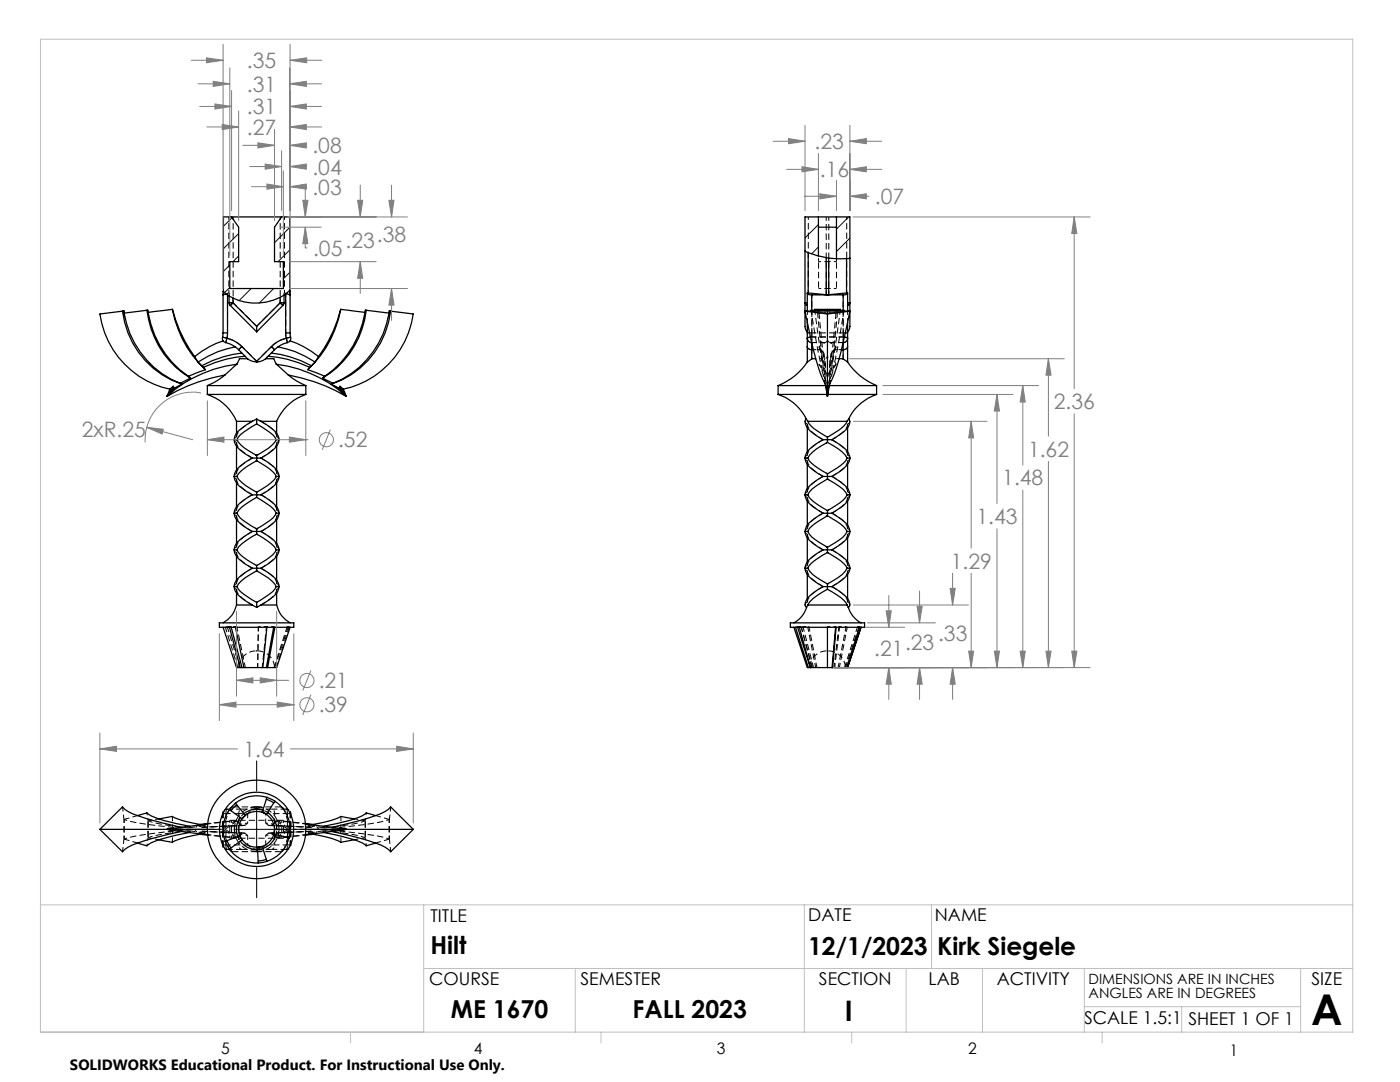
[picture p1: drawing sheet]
<svg xmlns="http://www.w3.org/2000/svg" width="279mm" height="216mm" viewBox="0 0 279 216" stroke-linecap="round" stroke-linejoin="round" font-family="sans-serif">
<g fill="none" stroke="#000" stroke-width=".2" stroke-dasharray="1.3 .6" stroke-linecap="butt">
<path d="M44.6 58.8v-.6M45.1 58.6l.6-.2M45.7 58.4h.1M45.8 58.4v.6M56.7 58.4h.1M56.7 58.9v-.5M56.8 58.4l.3 .2M166.9 52.2v-.6M160.7 60.4h.4M161.8 67.3l.2-.1M162 66.4h-.4M163.1 62l.1 .5"/>
<path d="M163.2 62.5l-.1-.5M163.4 62.3v-.4M164.2 72.2l-.8-3M164.5 75.3l.2 .3M164.7 73.3l-.3 .5M164.7 73v.3M164.8 76.6l-.3-.4M164.9 75.1l-.3 .3M164.9 77.1l.1 .1M164.9 76.5l-.1 .1M165.1 77.4v.1M165.1 77.5l-.2-.4"/>
<path d="M165.1 68l-.4 .4M165.2 78.7h-.1M165.2 77.5v-.1M165.3 77.2l.1-.1M165.4 77.1l-.2 .4M165.5 76.6l.3-.4M165.5 76.6l-.1-.1M165.6 73.3v-.3M165.6 68.4l-.5-.4M165.6 75.6l.1-.3M165.7 75.4l-.3-.3M165.9 73.8l-.3-.5"/>
<path d="M166.1 72.2l.8-3M166.9 62.3v-.4M167.1 62.5l.1-.5M168.5 67.3l-.2-.1M168.7 66.4h-.4M169.2 60.4h.4M46.8 87.7h.5M50.4 84l-.1 .1M51 99.3l.2-.1M51.2 99.2l.2 .1M51.2 98.2l-.2-.1M51.4 98.1l-.2 .1"/>
<path d="M52.1 84.1l-.1-.1M160.7 91.4h.5M160.7 98.7h.5M169.6 91.4h-.2M169.6 98.7h-.5M46.8 117h.5M46.8 102.4h.5M51 114l.2-.1M51.2 113.9l.2 .1M51.2 113.9v-.5M51.2 112.9l-.2-.2M51.4 112.7l-.2 .2"/>
<path d="M55.1 117h.6M169.6 113.4h-.5M45.3 125l-.3 .2M46.1 125l.1 .2M46.1 125l-.3 .2M47.3 125l-.3 .2M51.1 129.9h.1M51.2 129.9h.1M51.3 129.9h-.2M51.6 125v.2M52 120.8l.1-.1M53.2 125l.1 .2"/>
<path d="M54.7 125l-.1 .2M54.7 125l.2 .2M57.3 125l.4 .2M57.3 125h.2M57.5 125l.4 .2M159.1 125l.1 .2M159.1 125l-.3 .2M159.9 125l-.4 .2M160.2 125l-.3 .2M161.4 125l-.2 .2M165 129.9h.1M165.1 125v.2"/>
<path d="M165.1 129.9h.2M165.3 129.9h-.3M166.8 125v.2M166.8 125l.1 .2M167.4 125l.2 .2M168.9 125l.2 .2M171.2 125l.3 .2M171.5 125h-.3M171.5 125l.3 .2M24.7 163.5h.1M24.8 167.4l-.1 .1M24.8 163.5h-.1"/>
<path d="M29.6 163.8l-.1-.1M29.6 167.2h-.1M34.6 165.3v.1M34.6 165.4h.2M34.6 165.6v.1M34.8 165.6h-.2M36 165.7l.3 .2M36.3 165.9h-.1M36.3 165.1h-.1M36.3 165.1l-.3 .2M37.6 165.7l.5 .3M38.1 166l-.3 .1"/>
<path d="M38.1 164.9h-.3M38.1 164.9l-.5 .3M39.5 166.4h.4M39.5 164.5h.4M40.3 165.9h.3M40.6 165.9l.4 .3M40.6 165.1h-.3M41 164.7l-.4 .4M44.4 162.3h.1M44.5 168.6h-.1M44.5 168.6l.1 .3M44.6 165.2v.5"/>
<path d="M45.1 169.4l.3 .1M45.4 161.5h-.2M45.7 169.3l.1 .2M45.8 161.5l-.1 .1M45.9 163.7h10.7M45.9 167.3h10.7M47.2 165.5h-.4M47.3 164.6v-.1M47.4 166.5l-.1-.1M48.6 164.7h.3M48.9 166.3l-.3-.1M49.4 162.4l.1-.1"/>
<path d="M49.5 168.6h-.1M51.2 169.5h-.1M51.2 169.6v.3M51.2 169.5v.1M51.2 161.5v-.5M51.2 161.3v-.3M51.2 161a4.4 4.4 0 0 0-4.4 4.5M51.3 161.5h-.1M52.1 169.4l.4-.1M53 162.3v.1M53.5 164.7h.3M53.8 166.2l-.3 .1"/>
<path d="M55.1 164.6v-.1M55.7 165.5a4.5 4.5 0 0 0-4.5-4.5M56.7 169.5l.1-.2M56.8 161.6l-.1-.1M57 169.5h.3M57.3 161.5h-.3M57.8 165.7v-.5M57.9 162.3h.1M58 168.6h-.1M61 165.5h-3M61.4 166.2l.5-.3M61.9 165.1l-.5-.4"/>
<path d="M61.9 165.9h.3M62.2 165.1h-.3M62.9 166.4h-.4M62.9 164.5h-.4M64.4 166l.3 .1M64.4 164.9h.3M64.4 166l.4-.3M64.8 165.2l-.4-.3M66.1 165.9h.1M66.1 165.1h.1M66.1 165.9l.4-.2M66.5 165.3l-.4-.2"/>
<path d="M67.7 165.4h.1M67.8 165.6h-.1M67.8 165.4v-.1M67.8 165.7v-.1M72.9 163.8v-.1M77.6 163.5h.1M77.6 167.4l.1 .1"/>
</g>
<g fill="none" stroke="#000" stroke-width=".2" stroke-dasharray="1.3 .6" stroke-dashoffset=".3" stroke-linecap="butt">
<path d="M162 68.4h2.7M162 61.9v4.5M163.9 71.6l.5-.5M164.4 71.1v-.7M164.4 73.8l-1.8-11.9M164.7 68.4h-2.7M164.7 73l-.3-2.6M165.6 73l.3-2.6M165.6 68.4h2.7M165.9 73.8l1.8-11.9M165.9 70.4v.7M165.9 71.1l.5 .5"/>
<path d="M168.3 68.4h-2.7M168.3 66.4v-4.5M47.3 125l1.7 8.2M53.2 125l-.9 8.2M159.9 125.2l2.1 8M161.2 125.2l1.6 8M161.4 125l1.6 8.2M167.4 125l-1 8.2M168.9 125l-1.6 8.2M169.1 125.2l-1.6 8M34.4 162.9v2.6M34.4 165.5v2.5"/>
<path d="M40.4 165.1l8.2-.4M40.6 165.1l8.3-.4M40.6 165.9l8.3 .4M45.1 168.6h2.5M45.1 165.9v2.7M45.1 162.3v2.7M47.6 162.3h-2.5M48.6 166.2l-8.2-.3M48.9 164.7l.5-.5M49.4 166.7l-.5-.4M53 164.2l.5 .5M53.5 166.3l-.5 .4"/>
<path d="M53.8 164.7l8.2 .4M54.8 168.6h2.6M57.4 168.6v-2.7M57.4 162.3h-2.6M57.4 165v-2.7M61.9 165.9l-8.4 .4M61.9 165.1l-8.4-.4M62 165.9l-8.2 .3M68 165.5v-2.6M68 168v-2.5"/>
</g>
<g fill="none" stroke="#000" stroke-width=".2" stroke-dasharray="1.3 .6" stroke-dashoffset=".7" stroke-linecap="butt">
<path d="M45.7 43.3v15.1M56.8 58.4v-15.1M161.3 58.4v-15.1M169 43.3v15.1M161.1 67.5a.88 .88 0 0 0 .9 .9M162 69.8v-1.4M164.1 71.6h-1.3M164.4 73.8l.5 1.3M165.1 71.1l-.9 1.1M165.4 75.1l.5-1.3M166.1 72.2l-1-1.1M167.5 71.6h-1.3"/>
<path d="M168.3 68.4a.88 .88 0 0 0 .9-.9M168.3 68.4v1.4M54.7 125h-1.5M167.4 125h1.5M33.4 165.5l1.4-.1M33.4 165.5l1.4 .1M33.4 165.5l1.3-.1M34.7 165.6l-1.3-.1M36 165.7a57.9 57.9 0 0 0-11.2 1.7M36 165.3a57.9 57.9 0 0 1-11.2-1.8M41.5 164.3l5.5-.6M44.4 168.6a.89 .89 0 0 0 .9 .9"/>
<path d="M44.4 168.6a.88 .88 0 0 0 .9 .9M44.4 162.3a.88 .88 0 0 1 .9-.8M44.5 162.3a.89 .89 0 0 1 .9-.8M44.6 165.7l1.1 3.6M44.6 165.2l1.1-3.6M45.3 161.5a.89 .89 0 0 0-.9 .8M45.4 169.5a.89 .89 0 0 1-.9-.9M56.8 169.3l1-3.6M56.8 161.6l1 3.6M57 161.5a.89 .89 0 0 1 .9 .8M57.2 169.5a.88 .88 0 0 0 .8-.9M57.2 161.5a.88 .88 0 0 1 .8 .8"/>
<path d="M57.2 169.5a.89 .89 0 0 0 .9-.9M57.9 168.6a.89 .89 0 0 1-.9 .9M58.1 162.3a.89 .89 0 0 0-.9-.8M61 166.6l-5.5 .6M66.5 165.7a57.9 57.9 0 0 1 11.1 1.7M66.5 165.3a57.9 57.9 0 0 0 11.1-1.8M67.7 165.4l1.4 .1M69.1 165.5l-1.4-.1M69.1 165.5l-1.4 .1"/>
</g>
<g fill="none" stroke="#000" stroke-width=".2" stroke-dasharray="1.3 .6" stroke-dashoffset=".6" stroke-linecap="butt">
<path d="M55.9 43.3v17.1M163.4 52.2v-1.1M168.3 58.8v7.6M33.4 79.1l1.2-1.6M46.5 60.4v-17.1M69.1 79.1l-1.3-1.6M162 68.4v-1.2M162 69.8a.8 .8 0 0 1-.9-.7M162 66.4v-7.6M162 67.2v1.2M164.1 71.6l-.7 1M164.8 73.1l-.2-1.3"/>
<path d="M165.7 71.8l-.2 1.3M166.9 72.6l-.7-1M167.1 62.5h-3.9M168.3 68.4v-1.2M168.3 67.2v1.2M169.2 69.1a.8 .8 0 0 1-.9 .7M47.3 125h-1.2M160.2 125h1.2M24.8 167.4v-3.9M33.4 165.5l1.2-.1M33.4 165.5l1.2 .1M38.9 165.5l.6 .9"/>
<path d="M39.5 164.5l-.6 1M41.5 164.4l5.8-.6M41.5 166.5l5.8 .7M46.8 165.5l.1 .6 .4 .3M46.8 165.5l.1-.6 .4-.3M47.6 162.3a.8 .8 0 0 1 .7-.8M48.3 169.5a.8 .8 0 0 1-.7-.9M49.5 168.6l.4 .4 1.3 .5M51.2 169.9l-.6-.1-.3-.4M51.2 161l.6 .2 .3 .3M51.2 169.9l.6-.1 .3-.4M51.2 161l-.6 .2-.3 .3"/>
<path d="M51.2 169.5a2.57 2.57 0 0 0 1.8-.9M51.2 161.5a2.57 2.57 0 0 0-1.7 .8M53 162.3l-.5-.4-1.3-.4M54.2 169.5a.8 .8 0 0 0 .6-.9M54.8 162.3a.8 .8 0 0 0-.6-.8M55.1 164.6l.4 .3 .2 .6M55.1 166.4l.4-.3 .2-.6M61 164.4l-5.8-.6M61 166.5l-5.8 .7M62.9 166.4l.7-.9M63.6 165.5l-.7-1M69.1 165.5l-1.3 .1"/>
<path d="M69.1 165.5l-1.3-.1M77.6 167.4v-3.9"/>
</g>
<g fill="none" stroke="#000" stroke-width=".2" stroke-dasharray="1.3 .6" stroke-dashoffset=".2" stroke-linecap="butt">
<path d="M51.2 65.1l-4.7-4.7M55.9 60.4l-4.7 4.7M163.4 72.6l1.7 2.2M164.9 76.5a113.1 113.1 0 0 1-1.7-14M165.1 74.8l1.8-2.2M165.4 76.5a113.1 113.1 0 0 0 1.7-14M47.2 88.2a2.55 2.55 0 0 0 1.3 2l1.8 1.2M47.2 87.2a3.7 3.7 0 0 1 2.1-2.5l1-.6M50.3 91.4l-.7 .5a5.8 5.8 0 0 0-2.3 2.1l-.1 .5M50.3 98.7a7 7 0 0 1-3.1-2.8v-.3M52.1 98.7l.8 .5a4.4 4.4 0 0 1 2.3 2.7M52.1 91.4l.8 .5a5.8 5.8 0 0 1 2.2 2.1l.1 .5"/>
<path d="M52.1 84.1l.8 .4a5.9 5.9 0 0 1 2.2 2.1l.1 .6M55.2 95.6a2.76 2.76 0 0 1-1.4 2l-1.7 1.1M55.2 88.2a2.55 2.55 0 0 1-1.3 2l-1.8 1.2M161.1 91.9a3.1 3.1 0 0 0 1.7 2.2l1.5 1M161.1 98.2a2.55 2.55 0 0 1 1.3-1.9l1.9-1.2M164.3 87.7l-.8-.5a4.4 4.4 0 0 1-2.4-2.6M164.3 87.7a7 7 0 0 0-3.1 2.8l-.1 .4M166 87.7a7 7 0 0 1 3.1 2.8l.1 .4M166 95.1h.2a6.7 6.7 0 0 1 2.9 2.7l.1 .4M169.2 99.2a3.7 3.7 0 0 1-2.1 2.5l-1.1 .7M169.2 84.6a3 3 0 0 1-1.6 2.1l-1.6 1M169.2 91.9a3.1 3.1 0 0 1-1.7 2.2l-1.5 1"/>
<path d="M47.2 101.9a3 3 0 0 1 1.6-2.2l1.5-1M47.2 116.5a2.55 2.55 0 0 1 1.3-1.9l1.8-1.2M47.2 102.9a3 3 0 0 0 1.6 2.2l1.5 .9M47.2 117.5a3.7 3.7 0 0 0 2.1 2.6l1 .6M50.3 113.4l-.7-.5a5.8 5.8 0 0 1-2.3-2.1l-.1-.6M50.3 106a7 7 0 0 0-3.1 2.9v.3M52.1 106a7 7 0 0 1 3.1 2.9v.3M52.1 113.4h.1a6.7 6.7 0 0 1 3 2.7v.4M55.2 102.9a3 3 0 0 1-1.6 2.2l-1.5 .9M55.2 110.2a3.1 3.1 0 0 1-1.6 2.2l-1.5 1M55.2 117.5a3.7 3.7 0 0 1-2.1 2.6l-1 .6M161.1 112.9a3.1 3.1 0 0 1 1.7-2.2l1.5-1"/>
<path d="M161.1 106.6a2.55 2.55 0 0 0 1.3 1.9l1.9 1.2M164.3 102.4l-.8-.5a5.9 5.9 0 0 1-2.2-2l-.2-.7M164.3 102.4l-.8 .5a5.9 5.9 0 0 0-2.2 2l-.2 .6M164.3 117l-.8 .5a4.4 4.4 0 0 0-2.4 2.7M164.3 117a7 7 0 0 1-3.1-2.8l-.1-.3M166 102.4l.8 .5a5.9 5.9 0 0 1 2.2 2l.2 .6M166 117l.8 .5a4.4 4.4 0 0 1 2.4 2.7M166 109.7l.8 .5a5.8 5.8 0 0 1 2.3 2.1l.1 .6M169.2 113.9a2.76 2.76 0 0 1-1.5 2l-1.7 1.1M169.2 106.6a2.55 2.55 0 0 1-1.3 1.9l-1.9 1.2M45 125.2l2.5 8M45.3 125l2.6 8.2"/>
<path d="M57.3 125l-2.6 8.2M57.7 125.2l-2.6 8M159.9 125l2.2 8.2M160.2 125l2.2 8.2M171.2 125l-2.6 8.2M24.8 163.5l2.7-.8M27.5 168.2l-2.7-.8M46.5 161h4.7M51.2 169.9h-4.7M51.2 161h4.7M55.9 169.9h-4.7M75 162.7l2.6 .8"/>
<path d="M77.6 167.4l-2.6 .8"/>
</g>
<g fill="none" stroke="#000" stroke-width=".2" stroke-dasharray="1.3 .6" stroke-dashoffset=".4" stroke-linecap="butt">
<path d="M57.8 57.9v.9M44.4 67.2l.9 .3M45.1 68.4l.2-.9M45.8 60.4h.7M46 61l.5-.6M48.3 69.1l-.7 .7M53.5 71.1l-.5 .5M54.2 69.1l.6 .7M55.9 60.4h.8M55.9 60.4l.6 .6M57.2 67.5l.8-.3M57.2 67.5l.2 .9"/>
<path d="M160.7 60.4l.1 .3 .3 .3M162 67.2h6.3M162 66.4v.8M162 66.4h6.3M162 67.2v-.8M162.8 61.9l.6 .4M163.9 69.8l-.5-.6M164.2 72.2l.5 .8M164.4 70.4l-.5-.6M164.7 73.3l-.3-2.2M164.8 76.6l.3 .8M165.1 62.5v-.8"/>
<path d="M165.2 77.4l.3-.8M165.5 76.9h-.7M165.6 73l.5-.8M165.6 73.3l.3-2.2M166.4 69.8l-.5 .6M166.9 62.3l.6-.4M166.9 69.2l-.5 .6M168.3 67.2v-.8M168.3 66.4v.8M168.3 67.2h-6.3M169.2 61l.3-.3 .1-.3M46.8 95.1l.1-.4 .3-.2"/>
<path d="M46.8 95.1l.1 .3 .3 .2M47.2 88.2l-.3-.2-.1-.3M47.2 87.2l-.3 .2-.1 .3M47.2 88.2v.8M47.2 93.8v.7M47.2 95.6v.7M47.2 86.5v.7M55.2 95.6l.4-.2 .1-.3M55.2 94.5l.4 .2 .1 .4M55.2 96.3v-.7M55.2 87.2v-.7M55.2 94.5v-.7"/>
<path d="M55.2 89v-.8M55.7 87.7l-.1 .3-.4 .2M55.7 87.7l-.1-.3-.4-.2M161.1 91.9l-.3-.2-.1-.3M161.1 98.2l-.3 .2-.1 .3M161.1 84.6l-.3-.2-.1-.3M161.1 90.9l-.3 .2-.1 .3M161.1 99.2l-.3-.2-.1-.3M161.1 99.2v.8M161.1 91.9v.7M161.1 97.5v.7M161.1 84.6v.7"/>
<path d="M161.1 90.1v.8M169.2 99.2l.3-.2 .1-.3M169.2 90.9l.3 .2 .1 .3M169.2 84.6l.3-.2 .1-.3M169.2 98.2l.3 .2 .1 .3M169.2 91.9l.3-.2 .1-.3M169.2 100v-.8M169.2 90.9v-.8M169.2 85.3v-.7M169.2 98.2v-.7M169.2 92.6v-.7M46.8 109.7l.1 .3 .3 .2"/>
<path d="M46.8 109.7l.1-.3 .3-.2M47.2 101.9l-.3 .2-.1 .3M47.2 116.5l-.3 .2-.1 .3M47.2 102.9l-.3-.2-.1-.3M47.2 117.5l-.3-.2-.1-.3M47.2 117.5v.8M47.2 110.2v.8M47.2 115.8v.7M47.2 101.1v.8M47.2 102.9v.7M47.2 108.4v.8M55.2 109.2l.4 .2 .1 .3"/>
<path d="M55.2 110.2l.4-.2 .1-.3M55.2 101.9v-.8M55.2 116.5v-.7M55.2 111v-.8M55.2 118.3v-.8M55.2 109.2v-.8M55.2 103.6v-.7M55.7 102.4l-.1-.3-.4-.2M55.7 102.4l-.1 .3-.4 .2M55.7 117l-.1-.3-.4-.2M55.7 117l-.1 .3-.4 .2M161.1 105.5l-.3 .2-.1 .3"/>
<path d="M161.1 113.9l-.3-.2-.1-.3M161.1 112.9l-.3 .2-.1 .3M161.1 106.6l-.3-.2-.1-.4M161.1 104.8v.7M161.1 113.9v.7M161.1 119.4v.8M161.1 106.6v.7M161.1 112.1v.8M169.2 105.5l.3 .2 .1 .3M169.2 113.9l.3-.2 .1-.3M169.2 106.6l.3-.2 .1-.4M169.2 112.9l.3 .2 .1 .3"/>
<path d="M169.2 105.5v-.7M169.2 114.6v-.7M169.2 112.9v-.8M169.2 107.3v-.7M45.3 125h.8M51.6 125l-.2 8.2M51.6 125.2l-.2 8M159.9 125h-.8M161.1 120.2l-.3 .2-.1 .3M167.6 125.2l-1 8M169.2 120.2l.3 .2 .1 .3M169.2 120.2v-.8"/>
<path d="M24.5 161l.2 2.5M24.5 169.9l.2-2.4M33.9 165.5l.7-.3M34.6 165.7l-.7-.2M37.6 165.2l-5.7-.8-2.3-.6M37.6 165.7l-5.7 .8-2.3 .7M39.5 166.4l.8-.5M40.3 165.1l8-.4M40.3 165.9l8 .3M40.3 165.1l-.8-.6M41 164.7l-.8-.1M41 166.2l-.8 .2"/>
<path d="M44.4 162.3v6.3M44.4 168.6h.7M44.4 168.6v-6.3M44.4 162.3h.7M44.5 162.3v6.3M44.5 168.6v-6.3M44.6 165.5l.5 .4M45.1 165l-.5 .5M46 169.5l.2 .3 .3 .1M46.5 161l-.3 .1-.2 .4M47 163.7l.6 .5M47.3 163.8l.5 .6"/>
<path d="M47.6 166.8l-.6 .4M47.6 164.2l.7 .5M47.8 166.5l-.5 .7M48.3 166.2l-.7 .6M54.2 164.7l.6-.5M54.6 164.4l.6-.6M54.8 166.8l-.6-.6M54.8 164.2l.7-.5M55.2 167.2l-.6-.7M55.5 167.2l-.7-.4M55.9 169.9l.3-.1 .3-.3M56.5 161.5l-.3-.4-.3-.1"/>
<path d="M57.4 162.3h.6M57.4 168.6h.6M57.4 165.9l.5-.4M57.9 165.5l-.5-.5M57.9 162.3v6.3M58 162.3v6.3M58.1 168.6v-6.3M61.4 164.7l.8-.1M61.4 166.2l.8 .2M62.2 165.9l-8 .3M62.2 165.1l-8-.4M62.2 165.9l.7 .5"/>
<path d="M62.9 164.5l-.7 .6M64.8 165.2l5.8-.8 2.3-.6M64.8 165.7l5.8 .8 2.3 .7M67.9 165.2l.6 .3M68.5 165.5l-.6 .2M78 161l-.3 2.5M78 169.9l-.3-2.4"/>
</g>
<g fill="none" stroke="#000" stroke-width=".2" stroke-dasharray="1.3 .6" stroke-dashoffset=".1" stroke-linecap="butt">
<path d="M57.5 125l-2.7 8.2M171.5 125l-2.8 8.2M44.9 165.5l2.4-1.7M45.3 161.5h3M47.3 167.2l-2.4-1.7M48.3 161.5h2.9M48.3 169.5h-3M51.2 169.5h-2.9M51.2 161.5h3M54.2 169.5h-3M54.2 161.5h3M55.2 163.8l2.4 1.7"/>
<path d="M57.2 169.5h-3M57.6 165.5l-2.4 1.7"/>
</g>
<g fill="none" stroke="#000" stroke-width=".2" stroke-dasharray="1.3 .6" stroke-dashoffset=".5" stroke-linecap="butt">
<path d="M57 58.5v7.9M164.9 43.3v15.5M165.4 58.8v-15.5M33.4 79.1l1.4-1.7M45.3 67.5l.1-1.1M45.4 66.4v-7.9M51.2 72.1l-2.9-3M54.2 69.1l-3 3M57 66.4l.2 1.1M69.1 79.1l-1.4-1.7M161.1 64.3v-2.2M162 67.2l-.9 .3"/>
<path d="M162.2 62l1 .5M163.1 62h4.1M164.6 75.4l.3 1.1M164.6 75.4a91.1 91.1 0 0 1-2.7-13.4M164.7 76.6l-.8-3-.5-1M165.4 76.5l.3-1.1M165.6 76.6l.8-3 .5-1M165.7 75.4a91.1 91.1 0 0 0 2.7-13.4M167.1 62.5l1-.5M168.3 67.2l.9 .3M169.2 62.1v2.2M24.7 163.5v4"/>
<path d="M29.6 163.8l2.1-.4M31.7 167.6l-2.1-.4M36 165.3l2.1-.4M38.1 166l-2.1-.3M45.1 168.6l.2 .9M45.1 165l1.9-1.3M45.3 161.5l-.2 .8M45.8 169.5l.3 .3 .4 .1M46.5 161l-.4 .1-.3 .4M47 167.2l-1.9-1.3M47.5 166.9l.5 .9M48.7 162.3l-.7 .8"/>
<path d="M50.3 161.6l.9-.1M51.2 169.6l-.9-.2M51.2 161.3l-.9 .2M51.2 161.3l.9 .2M52.1 169.4l-.9 .2M52.1 169.4l-.9 .1M53.4 162.1l-.9-.5M55.1 166.5l.1-1M55.5 163.7l1.9 1.3M55.9 169.9l.5-.1 .3-.3M56.7 161.5l-.3-.4-.5-.1M57.2 169.5l.2-.9"/>
<path d="M57.4 165.9l-1.9 1.3M57.4 162.3l-.2-.8M64.4 164.9l2.1 .4M66.5 165.7l-2.1 .3M70.7 163.4l2.2 .4M72.9 167.2l-2.2 .4M77.7 167.5v-4"/>
</g>
<g fill="none" stroke="#000" stroke-width=".2" stroke-dasharray="1.3 .6" stroke-dashoffset="-.1" stroke-linecap="butt">
<path d="M163.4 57.6v-5.4M166.9 57.6v-5.4M48.3 69.1a6.3 6.3 0 0 0-3-1.6M57.2 67.5a6.2 6.2 0 0 0-3 1.6M164.9 75.1l-.6-4.4-.9-8.4M165.4 75.1l.6-4.4 .9-8.4M166.9 62.3h-3.5M51.1 129.9a3.5 3.5 0 0 0-3.4 3.3M54.8 133.2a3.5 3.5 0 0 0-3.5-3.3M165 129.9a3.5 3.5 0 0 0-3.4 3.3M168.7 133.2a3.5 3.5 0 0 0-3.4-3.3M29.6 167.2v-3.4"/>
<path d="M37.6 165.2l3.4-.5M41 166.2l-3.4-.5M41.4 165.5h3.5M46.8 165.4a4.5 4.5 0 0 0 4.5 4.5M51.2 169.9a4.5 4.5 0 0 0 4.5-4.5M61.4 164.7l3.4 .5M64.8 165.7l-3.4 .5M72.9 167.2v-3.4"/>
</g>
<g fill="none" stroke="#000" stroke-width=".2" stroke-dasharray="1.3 .6" stroke-dashoffset=".8" stroke-linecap="butt">
<path d="M166.9 57.6h-3.5M166.9 52.2h-3.5M162.4 69.8h1.5M163.4 69.2l1.3-.8M165.1 79.1l.1-1.7M165.1 79.1v-1.7M165.1 79.1v-1.6M165.1 79.1l.1-1.6M165.2 77.5l-.1 1.6M165.6 68.4l1.3 .8M167.9 69.8h-1.5M51.6 125h1.6"/>
<path d="M166.8 125h-1.7M29.3 162.2l.2 1.5M29.5 167.2l-.2 1.6M34.8 165.4l1.5-.3M36.3 165.9l-1.5-.3M41.5 166.6l5.5 .6M45.9 167.3v-3.6M46.2 167.3v-3.6M47.7 167.3v-3.6M47.8 164.4l1.6-.2M49.4 166.7l-1.6-.2M53 164.2l1.6 .2"/>
<path d="M54.6 166.5l-1.6 .2M54.8 167.3v-3.6M56.2 167.3v-3.6M56.6 167.3v-3.6M60.9 164.3l-5.4-.6M66.1 165.1l1.6 .3M67.7 165.6l-1.6 .3M72.9 163.7l.2-1.5M73.1 168.8l-.2-1.6"/>
</g>
<g fill="none" stroke="#000" stroke-width=".2">
<path d="M45.9 52.9l-1.3 1.3M45.9 57.4l-1.1 1M46.3 43.4l-1.7 1.8M47.6 46.6l-3 3M47.6 51.1l-1.1 1.1M50.1 57.6l-2.4 2.4M54.6 57.6l-2.8 2.9M57.8 45.4l-3 3M57.8 49.9l-2.3 2.3M57.8 54.4l-1.2 1.2M163.3 49.3l-1.3 1.4M163.3 44.8l-2.6 2.7"/>
<path d="M169.4 43.3l-2.5 2.4M169.6 47.5l-2.7 2.7M51.2 151.8v6.1M37.6 165.5h6M47.4 165.5h7.6M51.2 161.7v7.6M51.2 173.1v6M58.8 165.5h6"/>
</g>
<g fill="none" stroke="#000" stroke-width=".25">
<path d="M44.6 58.8v-15.5h13.2v15.5M45.1 58.6l-.6 .2v7.6M45.1 58.6l.3 .2M45.1 58.6l-.5-.5v.7M45.4 58.8v7.6M45.4 58.8l.3 .3M45.7 59.1l.8 .4M45.7 59.1v1.3M46.2 43.3l1.4 2v6.9h-1.7v5.4h10.7v-5.4h-1.8v-6.9l1.4-2M46.5 59.5v.9M55.9 59.3a10.9 10.9 0 0 1-9.4 .2M55.9 59.3v1.1"/>
<path d="M56.7 58.9l-.8 .4M56.7 58.9v1.5M57 58.6v7.8M57 58.6l-.3 .3M57.1 58.6l.8 .2M57.1 58.6l.8-.7v8.5M57.1 58.6h-.1M57.9 43.3h.1M160.7 50.1l.6 .3M161.1 58.6l.3 .2h.6M161.3 58.5l-.2-.1v3.7M161.3 50.4l1.8 .6 1.8 .4"/>
<path d="M161.3 58.5l3.6 .3M161.3 50.4v8.1M162 58.8h6.3M162 58.8v3.1M163.3 43.3v7.8M163.3 45.3h3.6M164.9 58.8h.5M164.9 51.4l.5 .1M164.9 51.4v7.4M165.4 51.5l3.5 .1M165.4 51.5v7.3M166.9 43.3v8.3"/>
<path d="M168.3 58.8v3.1M168.9 58.5l.3-.1v3.7M168.9 58.5l-3.5 .3M168.9 51.6v6.9M169.2 58.6l-.4 .2h-.5M169.6 51.5l-.7 .1M24.4 62.1a17.5 17.5 0 0 0 11.9 14.6M24.7 62.1l-4.8 .6a17.9 17.9 0 0 0 14 14.9M24.7 62.1l.1 .4M24.8 62.5a18.3 18.3 0 0 0 11.2 14M29.3 61.9a18.2 18.2 0 0 0 8.7 13.6M29.3 61.9h.2l.1 .4"/>
<path d="M29.3 61.9l-4.5 .6M29.6 62.3a19.1 19.1 0 0 0 8 12.8M33.9 77.6l-.6 1.5M34.4 61.7a22 22 0 0 0 6.6 12.1M34.4 61.7l-4.8 .6M34.4 61.7a27.9 27.9 0 0 0 4.4 9.5M34.6 77.1v.4M34.6 77.1l-.7 .5M34.6 77.1l-1.3 2M34.6 77.5h.2M34.6 77.5l-1.3 1.6M34.8 77.5l-1.5 1.6"/>
<path d="M36 76.5l.3 .2M36.3 76.7l-1.5 .8M37.6 75.1l.4 .4M37.6 75.1h.1M38 75.5l-2 1M38.8 71.2l.7 1M39.5 72.2l.8 .8M40.3 73l.3 .3M40.6 73.3l.4 .5M41 73.8l-3.4 1.3M41.4 78.7a9.7 9.7 0 0 1 5.8 5.4M41.4 78.7h19.6"/>
<path d="M41.4 76.9h19.6M41.4 76.9v1.8M44.4 67.3l.9 .2M44.4 67.3a.86 .86 0 0 0 .6 1.1M44.5 66.4h.9M44.5 66.4l-.1 .9M44.5 68a17.9 17.9 0 0 0-5.7 3.2M44.9 74.8a12.5 12.5 0 0 1-3.5 2.1M45 68.4a5.6 5.6 0 0 1 2.6 1.4M45.3 67.5a6.5 6.5 0 0 1 3 1.6M45.3 67.5l-.3 .9M45.4 66.4l-.1 1.1"/>
<path d="M45.7 60.4h.8M45.7 60.4l.3 .6M46 61l5.2 5.2M46.5 60.4l-.5 .6M46.5 60.4l4.7 4.7M46.9 69.2a19.2 19.2 0 0 0-7.4 3M47.3 72.7l-2.4 2.1a35.2 35.2 0 0 0-11.6 4.3M47.3 72.7a25.4 25.4 0 0 0-14 6.4M47.6 69.8l1.8 1.8M48.3 69.1l-.7 .7M48.3 70.4a21.8 21.8 0 0 0-8 2.6M48.3 69.1l2.9 3"/>
<path d="M48.9 71.1a22.9 22.9 0 0 0-8.3 2.2M49.4 71.6h-1.6l-.5 1.1M49.4 71.6l1 .5 .8 .1M51.2 65.1v1.1M51.2 72.1v.1M53 71.6l-.5 .3-1.3 .3M53 71.6h1.6l.5 1.1M53.5 71.1a22.9 22.9 0 0 1 8.3 2.2M54.2 70.4a21.8 21.8 0 0 1 8 2.6M54.2 69.1l.6 .7M54.2 69.1l-3 3M54.8 69.8l-1.8 1.8"/>
<path d="M55.1 72.7l2.4 2.1M55.1 72.7a25.4 25.4 0 0 1 14 6.4M55.5 69.2a19.2 19.2 0 0 1 7.4 3M55.9 60.4l.5 .6M55.9 60.4h.8M55.9 60.4l-4.7 4.7M56.4 61l-5.2 5.2M56.7 60.4l-.3 .6M57 66.4l.1 1.1M57 66.4h.9M57.1 67.5a6.2 6.2 0 0 0-2.9 1.6M57.1 67.5l.3 .9"/>
<path d="M57.4 68.4a5.6 5.6 0 0 0-2.6 1.4M57.5 74.8a12.6 12.6 0 0 0 3.5 2.1M57.5 74.8a35.2 35.2 0 0 1 11.6 4.3M57.9 66.4l.1 .9M57.9 68a17.9 17.9 0 0 1 5.7 3.2M58 67.3l-.9 .2M58 67.3a.86 .86 0 0 1-.6 1.1M61 78.7a9.7 9.7 0 0 0-5.8 5.4M61 76.9v1.8M61.4 73.8l3.4 1.3M61.8 73.3l-.4 .5M62.2 73l-.4 .3"/>
<path d="M62.9 72.2l-.7 .8M63.6 71.2l-.7 1M64.4 75.5l2 1M64.8 75.1l-.4 .4M64.8 75.1h.1M66.1 76.7l1.5 .8M66.4 76.5l-.3 .2M67.6 77.5h.2M67.6 77.5l1.5 1.6M67.8 77.5l1.3 1.6M67.8 77.1l.7 .5M67.8 77.1v.4"/>
<path d="M67.8 77.1l1.3 2M68 61.7a26.8 26.8 0 0 1-4.4 9.5M68 61.7h.1M68 61.7a22 22 0 0 1-6.6 12.1M68 61.7l4.8 .6M68.5 77.6l.6 1.5M72.8 62.3a19.2 19.2 0 0 1-8 12.8M73.1 61.9a18.2 18.2 0 0 1-8.7 13.6M73.1 61.9l4.5 .6M73.1 61.9h-.2l-.1 .4M77.6 62.5a18.3 18.3 0 0 1-11.2 14M77.7 62.1l4.8 .6a17.9 17.9 0 0 1-14 14.9"/>
<path d="M77.7 62.1h.1M77.7 62.1l-.1 .4M78 62.1a17.5 17.5 0 0 1-11.9 14.6M155.3 78.7a9.5 9.5 0 0 1 5.6 4.9M155.3 78.7h9.8M155.3 76.9h9.4M155.3 76.9v1.8M160.7 62.1a70.2 70.2 0 0 0 3.6 13.7l.2 .4M160.7 62.1l4.4 .6M160.7 62.1h8.9M161.1 72.2a12.4 12.4 0 0 1-5.8 4.7M161.1 67.5a.85 .85 0 0 0 .9 .9v1.4"/>
<path d="M161.1 66.4v1.1M161.1 66.4h.5M161.1 69.1a.75 .75 0 0 0 .9 .7M161.1 67.5v1.6M161.1 60.4h-.4v.3l.4 .3M161.1 66.2l-.4-.6v-.5v-21.8h8.9v21.8l-.2 .8-.2 .3M161.1 69.1v3.1M161.1 64.3v2.1M161.7 67.3l-.6 .2M161.9 61.9h6.5M161.9 61.9l.3 .2M161.9 61.9v.2"/>
<path d="M162 71.6l-.9 .6M162 69.8v1.8M162 69.8h.3M162.6 61.7h5.1M162.6 61.7l.2 .2M162.6 61.7v.2M162.8 71.6h-.8M164.5 76.2l.4 .9M164.7 76.6l.4 2.5M165.1 77.6l.3-.5-.3 2M165.1 62.7v14.9M165.1 77.6l-.2-.5 .2 2"/>
<path d="M165.1 77.6v1.5M165.2 78.7h9.7M165.5 76.9h9.4M165.6 76.6l-.5 2.5M165.8 76.2l-.5 .9M167.5 71.6h.8M167.7 61.7l-.2 .2M167.7 61.7v.2M167.9 69.8h.4M168.3 71.6l.9 .6M168.3 69.8v1.8M168.4 61.9v.2"/>
<path d="M168.4 61.9l-.3 .2M168.5 67.3l.7 .2M168.7 66.4h.5M169.2 72.2a12.6 12.6 0 0 0 5.7 4.7M169.2 67.5a.9 .9 0 0 1-.9 .9v1.4M169.2 66.4v1.1M169.2 69.1a.81 .81 0 0 1-.9 .7M169.2 67.5v1.6M169.2 60.4h.4l-.1 .3-.3 .3M169.2 69.1v3.1M169.2 64.3v2.1M169.6 62.1a70.2 70.2 0 0 1-3.6 13.7l-.2 .4"/>
<path d="M169.6 62.1l-4.5 .6M174.9 78.7a9.6 9.6 0 0 0-5.5 4.9M174.9 76.9v1.8M46.7 95a3.9 3.9 0 0 0 2.1 2.8l1.5 .9M47.2 84.1h3.1M47.2 84.1v2.4M47.2 89v4.8M47.2 96.3v4.8M47.3 87.7h-.6a3.9 3.9 0 0 0 2.1 2.8l1.5 .9M47.3 87.7a8.9 8.9 0 0 0 3.9 3.2M47.3 95.1a8.5 8.5 0 0 0 3.9 3.1M50.3 91.4a7.6 7.6 0 0 0-3.5 3.2l-.1 .5h.6"/>
<path d="M50.3 98.7a8.5 8.5 0 0 0-3.4 2.9l-.2 .8h.6M50.3 91.4h.9M50.3 98.7h.9M51 90.8l.2 .1M51.2 91.9l.2 .1M51.2 83.6l-1 .5a6.6 6.6 0 0 0-3.4 3.2l-.1 .5M51.2 83.6l.9 .5M51.2 90.9v.5M51.2 91.4v.5M51.2 91.9l-1 .6a7.6 7.6 0 0 0-2.9 2.6M51.2 98.7h.9M51.2 98.2v.5"/>
<path d="M51.2 99.2l1.1 .7a7.1 7.1 0 0 1 2.8 2.5M51.2 98.7v.5M51.2 99.2a15.5 15.5 0 0 0-3.5 2.6l-.4 .6M51.2 91.9l1 .6a7.6 7.6 0 0 1 2.9 2.6M51.2 91.4h.9M51.2 84.6l-1.8 1.1a4.7 4.7 0 0 0-2.1 2M51.2 83.6v1M51.2 84.6l1.8 1.1a4.7 4.7 0 0 1 2.1 2M51.2 91.9l-.2 .1M51.4 90.8l-.2 .1M52.1 98.7l1.9 1.3a3.4 3.4 0 0 1 1.7 2.4h-.6M52.1 91.4l1.9 1.3a3.4 3.4 0 0 1 1.7 2.4h-.6"/>
<path d="M52.1 91.4h.1M52.1 84.1l.6 .4a6 6 0 0 1 2.9 2.8l.1 .5M52.1 84.1h3.1M55.1 87.7h.6a4.2 4.2 0 0 1-2.5 3l-1.1 .7M55.1 95.1a7.7 7.7 0 0 1-3.2 2.7l-.7 .4M55.1 87.7a9.1 9.1 0 0 1-3.9 3.2M55.2 84.1v2.4M55.2 89v4.8M55.2 96.3v4.8M55.7 95a4.2 4.2 0 0 1-2.5 3.1l-1.1 .6M160.7 91.4a4.5 4.5 0 0 0 2.4 3l1.2 .7M160.7 98.7a4.5 4.5 0 0 0 2.4 3l1.2 .7"/>
<path d="M160.7 91.4h.5M160.7 98.7h.5M160.7 84.1a4.2 4.2 0 0 0 2.4 2.9l1.2 .7M160.9 83.6l.3 .5M160.9 83.6l-.2 .5M161.1 85.3v4.8M161.1 92.7v4.8M161.1 100v4.8M161.2 84.1h7.9M161.2 91.4a8.5 8.5 0 0 0 3.9 3.1M161.2 84.1a5.9 5.9 0 0 0 2.9 2.5l1 .6M161.2 98.7a8.9 8.9 0 0 0 3.9 3.2"/>
<path d="M164.3 95.1h-.1a8 8 0 0 0-3.3 2.8l-.2 .9M164.3 87.7l-.1 .1a7 7 0 0 0-3.5 3.1v.5M164.3 95.1h.8M164.3 87.7h.8M164.9 94.4l.2 .1M165.1 88.3l.7 .4a7.1 7.1 0 0 1 3.3 2.7M165.1 87.7v.6M165.1 87.7h.9M165.1 87.2v.5M165.1 94.5v.6M165.1 95.1v.5M165.1 95.6l-.5 .3a8.3 8.3 0 0 0-3.4 2.8"/>
<path d="M165.1 95.1h.9M165.1 95.6l.6 .3a8.3 8.3 0 0 1 3.4 2.8M165.1 88.3l-.6 .4a7.1 7.1 0 0 0-3.3 2.7M165.1 95.6l.2 .1M165.1 88.3l-.2 .1M166 87.7l1.8 1.2a3.5 3.5 0 0 1 1.8 2.5M166 95.1l2 1.2a3.4 3.4 0 0 1 1.6 2.5M169.1 98.7a8.9 8.9 0 0 1-4 3.2M169.1 98.7h.5M169.1 91.4h.5M169.1 84.1a5.9 5.9 0 0 1-2.9 2.5l-1.1 .6M169.1 91.4a5.9 5.9 0 0 1-3 2.6l-1 .5"/>
<path d="M169.2 85.3v4.8M169.2 92.7v4.8M169.2 100v4.8M169.4 83.6l-.3 .5M169.4 83.6l.2 .5M169.6 84.1a4.2 4.2 0 0 1-2.5 2.9l-1.1 .7M169.6 98.7a4.3 4.3 0 0 1-2.5 3l-1.1 .7M169.6 91.4a4.8 4.8 0 0 1-2.9 3.3l-.7 .4M46.7 109.7a3.9 3.9 0 0 0 2.1 2.8l1.5 .9M46.7 102.4a3.9 3.9 0 0 0 2.1 2.7l1.5 .9M46.7 117a4.2 4.2 0 0 0 2.5 3l1.1 .7M46.7 109.7h.6"/>
<path d="M46.7 117.1h.6M47.2 103.6v4.9M47.2 111v4.8M47.2 118.3v2.4M47.3 109.7a8.9 8.9 0 0 0 3.9 3.2M47.3 102.4a9 9 0 0 0 3.9 3.2M47.3 117.1a9.4 9.4 0 0 0 3.9 3.1M50.3 113.4a7.3 7.3 0 0 0-3.5 3.2l-.1 .5M50.3 113.4h.1M50.3 106v.1a7.1 7.1 0 0 0-3.5 3.2l-.1 .4M50.3 113.4h.9M50.3 106h.9"/>
<path d="M51 105.4l.2 .2M51.2 106.6l.2 .1M51.2 106h.9M51.2 105.6v.4M51.2 106.6l1.3 .8a6.9 6.9 0 0 1 2.6 2.3M51.2 106v.6M51.2 113.4h.9M51.2 112.9v.5M51.2 113.9l.6 .3a8.3 8.3 0 0 1 3.3 2.9M51.2 113.4v.5M51.2 113.9l-.5 .3a8.1 8.1 0 0 0-3.4 2.9M51.2 106.6l-1.3 .8a6.9 6.9 0 0 0-2.6 2.3"/>
<path d="M51.2 106.6l-.2 .1M51.4 105.4l-.2 .2M52.1 106l1.9 1.3a3.6 3.6 0 0 1 1.7 2.4M52.1 113.4l1.9 1.3a3.4 3.4 0 0 1 1.7 2.4M52.1 113.4h.1M55.1 102.4a9.1 9.1 0 0 1-3.9 3.2M55.1 109.7h.6M55.1 109.7a9.1 9.1 0 0 1-3.9 3.2M55.1 117.1h.6M55.1 117.1a9.6 9.6 0 0 1-3.9 3.1M55.2 103.6v4.9M55.2 111v4.8"/>
<path d="M55.2 118.3v2.4M55.7 102.4a4.3 4.3 0 0 1-2.5 3l-1.1 .6M55.7 109.7a4.2 4.2 0 0 1-2.5 3l-1.1 .7M55.7 117a3.5 3.5 0 0 1-1.8 2.6l-2.7 1.6M160.7 113.3a4.5 4.5 0 0 0 2.4 3.1l1.2 .7M161.1 107.3v4.8M161.1 114.7v4.8M161.2 106h-.5a4.5 4.5 0 0 0 2.4 3l1.2 .7M161.2 113.4a6.6 6.6 0 0 0 3.3 2.7l.6 .4M161.2 106a9.5 9.5 0 0 0 3.9 3.2M164.3 102.4h-.1a8.3 8.3 0 0 0-3.3 2.8l-.2 .9M164.3 117.1l-1.8 1.1a3.4 3.4 0 0 0-1.8 2.5"/>
<path d="M164.3 109.7h-.1a7 7 0 0 0-3.5 3.2v.5h.5M164.3 102.4h.8M164.3 117.1h.8M164.3 109.7h.8M164.9 109.1l.2 .1M165.1 102.9l1 .6a7.2 7.2 0 0 1 3 2.5M165.1 102.4v.5M165.1 102.4h.9M165.1 101.9v.5M165.1 117.6l1.1 .6a6.6 6.6 0 0 1 2.9 2.5M165.1 117.1v.5M165.1 117.1h.9"/>
<path d="M165.1 116.5v.6M165.1 109.7h.9M165.1 109.2v.5M165.1 110.2l1 .6a7 7 0 0 1 3 2.6M165.1 109.7v.5M165.1 102.9l-.9 .6a7.2 7.2 0 0 0-3 2.5M165.1 117.6a10.1 10.1 0 0 0-3.9 3.1M165.1 110.2l-1 .6a7.2 7.2 0 0 0-2.9 2.6M165.1 110.2l.2 .1M165.1 102.9l-.2 .1M165.3 101.8l-.2 .1M165.3 116.4l-.2 .1"/>
<path d="M166 102.4l2 1.2a3.6 3.6 0 0 1 1.6 2.5M166 117.1l1.8 1.1a3.4 3.4 0 0 1 1.8 2.5M166 109.7l1.8 1.1a3.5 3.5 0 0 1 1.8 2.6h-.5M169.1 106h.5a4.5 4.5 0 0 1-2.5 3l-1.1 .7M169.1 113.4a6.6 6.6 0 0 1-3.3 2.7l-.7 .4M169.1 106a9.5 9.5 0 0 1-4 3.2M169.2 107.3v4.8M169.2 114.7v4.8M169.6 113.3a4.8 4.8 0 0 1-2.9 3.4l-.7 .4M43.8 124.3h14.8v.9h-14.8zM44.5 125.2l2.7 8h.7M45.8 125.2l2.1 8"/>
<path d="M46.1 125.2l2.2 8M47 125.2l1.7 8M47.2 120.7a5.3 5.3 0 0 1-2.7 3.6M47.2 120.7h3.1M47.9 133.2h.4M48.3 133.2h.4M48.7 133.2h3.8M50.3 120.7l.9 .5M51.2 120.2v1M52.1 120.7h3.1M52.5 133.2h.7M53.2 133.2h.2"/>
<path d="M53.3 125.2l-.8 8M54.6 125.2l-1.4 8M54.9 125.2l-1.5 8M55.2 120.7a5.3 5.3 0 0 0 2.7 3.6M57.9 125.2l-2.7 8h-1.8M157.7 124.3h14.8v.9h-14.8zM158.4 125.2l2.7 8h.2M158.8 125.2l2.5 8M159.2 125.2l2.5 8M159.5 125.2l2.2 8M160.7 120.7l.3 .5M161 121.2a5.3 5.3 0 0 1-2.6 3.1"/>
<path d="M161.2 120.7l-.2 .5M161.2 120.7h7.9M161.3 133.2h.4M161.7 133.2h3.4M165.1 133.2h1M165.1 125.2v8M166.1 133.2h.1M166.2 133.2h2.7M166.8 125.2l-.7 8M166.9 125.2l-.7 8M168.9 133.2h.3M169.1 120.7l.2 .5"/>
<path d="M169.2 133.2h.1M169.3 121.2a5.3 5.3 0 0 0 2.5 3.1M169.6 120.7l-.3 .5M171.5 125.2l-2.6 8M171.8 125.2l-2.6 8M53.2 159.5l1.4 .7M53.3 159.1a6.9 6.9 0 0 0-6.3 1.2M53.3 159.1l1.6 .8M53.3 159.1l-.8 2.6M54.9 159.9a6.6 6.6 0 0 1 3 5.6M54.9 159.9l-1.5 2.2M19.9 165.5h13.4"/>
<path d="M19.9 165.5l4.5 4.5a6.2 6.2 0 0 1 3.2-1.8l3-.9 5.6-1.4M27.4 162.7l1.9-.5a11.2 11.2 0 0 0 4.6 1.8l3.9 .9M31.7 163.4l2.7-.5 2 .8 3.8 .9M33.3 165.5h8.1M33.3 165.5l8.2 1M33.3 165.5l1.3 .2M34.6 165.3l-1.3 .2M36.2 165.1l-7.2-1.8a9.7 9.7 0 0 1-4.6-2.3l-4.5 4.5M37.8 166.1a28.1 28.1 0 0 0-8.1 2.4l-.4 .3-1.9-.6M39.9 166.5l1.6 .2M40.2 166.4l-3.8 .9-2 .8-2.7-.5M41.5 164.4l-8.2 1.1"/>
<path d="M41.5 164.3l-1.6 .2M44.9 167.9l.9 1.5M45.3 167.7l.8 1.5M45.8 169.4a6.6 6.6 0 0 0 5.7 2.8M45.8 161.5a6.8 6.8 0 0 0-.9 6.4M45.8 161.5l2.1 1.6M47 160.3l-1.2 1.2M47 160.3l1.7 2M47.2 160.6l-1.1 1.2M47.4 166.9l.5-.1 .4 .8-.4 .3M47.4 166.9l-2.5 1M47.9 167.9a4 4 0 0 0 3.5 1.6"/>
<path d="M47.9 163.1a4.2 4.2 0 0 0-.5 3.8M47.9 167.9l-2.1 1.5M48.7 162.3l.3 .4-.7 .7-.4-.3M51.4 169.5l.1 2.7M52.5 169.3l-.2-.4-.8 .2-.1 .4M52.5 161.7a4 4 0 0 0-3.8 .6M52.5 161.7l-.2 .4 .9 .4 .2-.4M52.5 169.3l.8 2.6M53.2 171.5l-1.7 .3M53.3 171.9l-1.8 .3M53.4 162.1a4 4 0 0 1 1.8 3.4M55.1 166.5a4.2 4.2 0 0 1-2.6 2.8"/>
<path d="M55.1 166.5l2.6 .7M57.5 165.5l-.2 1.6M57.7 167.2a6.8 6.8 0 0 1-4.4 4.7M57.9 165.5h-3.1l-.1 .9 .4 .1M57.9 165.5l-.2 1.7M60.9 164.4l8.2 1.1M60.9 164.3l1.6 .2M61 165.5h8.1M62.2 166.4l3.8 .9 2 .8 2.7-.5M62.5 166.5l-1.6 .2M64.6 166.1a28.9 28.9 0 0 1 8.2 2.4l.3 .3 1.9-.6M66.2 165.1l7.2-1.8a9.7 9.7 0 0 0 4.6-2.3l4.5 4.5"/>
<path d="M67.8 165.3l1.3 .2M69.1 165.5l-1.3 .2M69.1 165.5l-8.1 1M69.1 165.5h13.4M70.7 163.4l-2.7-.5-2 .8-3.8 .9M75 162.7l-1.9-.5a10.6 10.6 0 0 1-4.6 1.8l-3.9 .9M82.5 165.5l-4.5 4.5a6.2 6.2 0 0 0-3.2-1.8l-3-.9-5.6-1.4"/>
<circle cx="51.2" cy="165.5" r="7.4"/>
<circle cx="51.2" cy="165.5" r="3.6"/>
<circle cx="51.2" cy="165.5" r="9.8"/>
</g>
<g fill="none" stroke="#000" stroke-width=".2" stroke-dasharray="1.3 .6" stroke-dashoffset=".9" stroke-linecap="butt">
<path d="M162 71.6v-1.8M162 69.8h1.9M168.3 69.8v1.8M168.3 69.8h-1.9M47.6 168.6h1.9M47.6 168.6v-1.8M47.6 162.3v1.9M49.4 168.6v-1.9M49.4 164.2v-1.8M49.5 162.3h-1.9M53 168.6h1.8M53 162.4v1.8"/>
<path d="M53 166.7v1.9M54.8 162.3h-1.8M54.8 162.3v1.9M54.8 168.6v-1.8"/>
</g>
<path d="M29.5 167.2v-3.5M72.9 167.2v-3.5" fill="none" stroke="#000" stroke-width=".2" stroke-dasharray="1.3 .6" stroke-dashoffset="-.2" stroke-linecap="butt"/>
<g fill="none" stroke="#808080" stroke-width=".2">
<path d="M38.2 12h6.3M39.5 16.7h6.4M41.2 11.5l3.3 .5-3.3 .5zM42.5 16.2l3.4 .5-3.4 .6zM44.5 8.9v48.7M45.9 13.5v37.4M46.2 18.1v23.9M57.8 13.5v28.5M57.8 16.7h6.4M57.8 16.7l3.3-.5v1.1zM57.9 8.9v48.7M57.9 12h6.3"/>
<path d="M57.9 12l3.3-.5v1zM39.9 21.2h6.3M41.3 25.3h6.3M42.9 20.7l3.3 .5-3.3 .6zM44.3 24.8l3.3 .5-3.3 .6zM47.6 22.2v21.9M48.4 29h6.4M49.8 33.2h6.4M50.2 37.3h6.4M51.5 28.5l3.3 .5-3.3 .5zM52.9 32.7l3.3 .5-3.3 .6zM53.3 36.7l3.3 .6-3.3 .4z"/>
<path d="M54.8 25.8v18.3M56.2 30.1v11.9M56.6 34.1v16.8M57.8 33.2h3.4M57.8 29h3.4M57.8 25.3h6.4M57.8 21.2h6.4M57.8 37.3h3.4M57.8 33.2l3.3-.5v1.1zM57.8 29l3.3-.5v1zM57.8 25.3l3.3-.5v1.1zM57.8 21.2l3.3-.5v1.1z"/>
<path d="M57.8 37.3l3.3-.6v1zM60.4 40h1.1l-.6 3.3zM60.9 36.9v6.4M71.4 40h1l-.5 3.3zM71.9 36.9v6.4M77.6 40h1l-.5 3.3zM78.1 36.9v6.4M154.3 28.2h6.4M157 33.8h6.3M157.4 27.7l3.3 .5-3.3 .5zM160.1 33.3l3.2 .5-3.2 .5zM160.6 39.2h6.3"/>
<path d="M160.7 25v17M163.3 30.6v11.4M163.6 38.7l3.3 .5-3.3 .5zM166.9 36v6M169.6 25v17M169.6 28.2h6.4M169.6 39.2h3.8M169.6 33.8h6.4M169.6 28.2l3.3-.5v1zM169.6 39.2l3.3-.5v1zM169.6 33.8l3.3-.5v1zM56.1 45.3h8"/>
<path d="M57.5 43.3h23.8M57.8 52.2h17.3M57.8 57.6h23.5M60.9 45.3v4.2h.4M60.9 45.3l.6 3.3h-1.1zM71.9 52.2v6.4M71.9 52.2l.5 3.3h-1zM78.1 57.6v6.3M78.1 57.6l.5 3.3h-1zM170.2 43.3h47.4M214.4 43.3v34.2M214.4 43.3l.5 3.3h-1z"/>
<path d="M40.1 78.4a9.5 9.5 0 0 0-11.1 9.9M41.4 80v10.9M61 80v10.9M169.5 71.6h42.9M176.2 78.7h25.9M176.2 76.9h31.1M199 78.7l.5 3.3h-1.1zM199 78.7v21.8M204.1 76.9l.5 3.3h-1zM204.1 76.9v15.9M209.2 71.6l.6 3.3h-1.1zM209.2 71.6v15.4"/>
<path d="M29.3 85.3l1.5 .4M29.3 85.3l9.2 2.4M29.3 85.3l3.3 .4-.3 .9zM41.4 87.7l3.3-.5v1zM41.4 87.7h20.1M57.7 87.2l3.3 .5-3.3 .5zM65.9 85.7l-1.6 4M170.3 84.1h26.7M193.8 84.1v25.3M193.8 84.1l.5 3.3h-1zM204.1 97.8v35.4M209.2 92.1v41.1"/>
<path d="M214.4 82.6v50.6M177.4 118.8v6.4M183.5 117.9v6.4M189.6 117.4h1l-.5 3.3zM190.1 114.4v6.3M193.8 114.4v18.8M199 105.5v27.7M43.8 126.4v17.4M47.2 122v16.9M47.2 135.7h10.4M47.2 135.7l3.3-.4v1zM51.9 135.3l3.3 .4-3.3 .6z"/>
<path d="M55.2 122v16.9M58.6 126.4v17.4M62.1 133.8l-1.7 4M62.1 138.6l-1.7 4.1M166.4 133.2h51.2M170.3 120.7h23M172.8 125.2h7.8M173.1 124.3h13.6M176.8 121.9h1.1l-.5 3.3zM177.4 133.2v6.4M177.4 133.2l.5 3.3h-1.1zM183 121h1l-.5 3.3z"/>
<path d="M183.5 133.2v6.4M183.5 133.2l.5 3.3h-1zM190.1 133.2v6.4M190.1 133.2l.5 3.3h-1zM193.3 129.9h1l-.5 3.3zM198.4 129.9h1.1l-.5 3.3zM203.6 129.9h1l-.5 3.3zM208.7 129.9h1.1l-.6 3.3zM213.9 129.9h1l-.5 3.3zM19.9 146.3v17.9M19.9 149.4h27.5M19.9 149.4l3.3-.5v1z"/>
<path d="M43.8 140.6h14.8M43.8 140.6l3.3-.5v1zM55.3 140.1l3.3 .5-3.3 .5zM57.9 149.4h24.6M58.6 140.6h.1M79.2 148.9l3.3 .5-3.3 .5zM82.5 146.3v17.9"/>
<circle cx="65.1" cy="87.7" r="1.4"/>
<circle cx="61.3" cy="135.8" r="1.4"/>
<circle cx="61.3" cy="140.6" r="1.4"/>
</g>
<g fill="none" stroke="#c0c0c0" stroke-width=".2">
<path d="M8.1 7.8h261.9v198.2h-261.9zM8.1 180.6h261.9M84.6 180.6v25.4M84.6 193.3h185.4M114.8 193.3v12.7M160.5 180.6v25.4M180.8 193.3v12.7M185.9 180.6v12.7M196.1 193.3v12.7M216.4 193.3v12.7M259.6 193.3v12.7M70 206v2.1"/>
<path d="M119.9 206v2.1M170 206v2.1M216.4 200.9h43.2M220 206v2.1M235.8 200.9v5.1"/>
</g>
<path d="M60.4 40h1.1l-.6 3.3zM60.9 45.3l.6 3.3h-1.1zM71.4 40h1l-.5 3.3zM71.9 52.2l.5 3.3h-1zM77.6 40h1l-.5 3.3zM78.1 57.6l.5 3.3h-1zM57.8 33.2l3.3-.5v1.1zM52.9 32.7l3.3 .5-3.3 .6zM57.8 29l3.3-.5v1zM51.5 28.5l3.3 .5-3.3 .5zM57.8 25.3l3.3-.5v1.1zM44.3 24.8l3.3 .5-3.3 .6zM57.8 21.2l3.3-.5v1.1zM42.9 20.7l3.3 .5-3.3 .6zM57.8 37.3l3.3-.6v1zM53.3 36.7l3.3 .6-3.3 .4zM57.8 16.7l3.3-.5v1.1zM42.5 16.2l3.4 .5-3.4 .6zM29.3 85.3l3 1.3 .3-.9zM47.2 135.7l3.3-.4v1zM51.9 135.3l3.3 .4-3.3 .6zM41.4 87.7l3.3-.5v1zM57.7 87.2l3.3 .5-3.3 .5zM55.3 140.1l3.3 .5-3.3 .5zM43.8 140.6l3.3-.5v1zM57.9 12l3.3-.5v1zM41.2 11.5l3.3 .5-3.3 .5zM169.6 28.2l3.3-.5v1zM157.4 27.7l3.3 .5-3.3 .5zM213.9 129.9h1l-.5 3.3zM214.4 43.3l.5 3.3h-1zM177.4 133.2l.5 3.3h-1.1zM176.8 121.9h1.1l-.5 3.3zM183.5 133.2l.5 3.3h-1zM183 121h1l-.5 3.3zM190.1 133.2l.5 3.3h-1zM189.6 117.4h1l-.5 3.3zM193.3 129.9h1l-.5 3.3zM193.8 84.1l.5 3.3h-1zM198.4 129.9h1.1l-.5 3.3zM199 78.7l.5 3.3h-1.1zM203.6 129.9h1l-.5 3.3zM204.1 76.9l.5 3.3h-1zM208.7 129.9h1.1l-.6 3.3zM209.2 71.6l.6 3.3h-1.1zM169.6 39.2l3.3-.5v1zM163.6 38.7l3.3 .5-3.3 .5zM169.6 33.8l3.3-.5v1zM160.1 33.3l3.2 .5-3.2 .5zM79.2 148.9l3.3 .5-3.3 .5zM19.9 149.4l3.3-.5v1z" fill="#808080"/>
<text font-size="8.5" x="261.7" y="204.6">A</text>
<text font-size="5.6" x="168.6" y="203.7">I</text>
<g font-size="4.9">
<text x="85.9" y="190.4">Hilt</text>
<text x="161.3" y="190.5">12/1/2023</text>
<text x="187" y="190.5">Kirk Siegele</text>
<text x="90" y="203.2">ME 1670</text>
<text x="126.3" y="203.1">FALL 2023</text>
</g>
<g font-size="4.2" fill="#808080">
<text x="49.3" y="13.6">.35</text>
<text x="49.3" y="22.8">.31</text>
<text x="49.3" y="18.3">.31</text>
<text x="49.3" y="26.9">.27</text>
<text x="162.6" y="29.8">.23</text>
<text x="62.4" y="34.8">.04</text>
<text x="62.4" y="30.6">.08</text>
<text x="163.6" y="35.4">.16</text>
<text x="62.4" y="38.8">.03</text>
<text x="174.6" y="40.7">.07</text>
<text x="62.5" y="51.1">.05</text>
<text x="69" y="49.5">.23</text>
<text x="75.2" y="48.3">.38</text>
<text x="210.3" y="81.6">2.36</text>
<text x="16.3" y="87.3">2xR.25</text>
<text x="67.5" y="89.3">.52</text>
<text x="205.2" y="91.1">1.62</text>
<text x="200" y="96.9">1.48</text>
<text x="194.9" y="104.6">1.43</text>
<text x="189.7" y="113.5">1.29</text>
<text x="174.5" y="130.8">.21</text>
<text x="180.6" y="129.7">.23</text>
<text x="187.2" y="127.9">.33</text>
<text x="63.6" y="137.3">.21</text>
<text x="63.6" y="142.2">.39</text>
<text x="48.6" y="151">1.64</text>
</g>
<g font-size="3.5">
<text x="85.9" y="183.9">TITLE</text>
<text x="161.3" y="183.8">DATE</text>
<text x="186.6" y="183.8">NAME</text>
<text x="85.6" y="196.5">COURSE</text>
<text x="115.9" y="196.5">SEMESTER</text>
<text x="163.4" y="196.5">SECTION</text>
<text x="185.3" y="196.5">LAB</text>
<text x="198.9" y="196.5">ACTIVITY</text>
<text x="261.7" y="196.5">SIZE</text>
<text x="216.3" y="204.4">SCALE 1.5:1</text>
<text x="237.2" y="204.4">SHEET 1 OF 1</text>
</g>
<g font-size="3.2">
<text x="44.2" y="210.4">5</text>
<text x="94.6" y="210.3">4</text>
<text x="143.1" y="210.4">3</text>
<text x="193.2" y="210.3">2</text>
<text x="245.4" y="210.6">1</text>
</g>
<text font-size="3" x="14" y="213.5">SOLIDWORKS Educational Product. For Instructional Use Only.</text>
<g font-size="2.8">
<text x="217.2" y="196.4">DIMENSIONS ARE IN INCHES</text>
<text x="217.2" y="199.2">ANGLES ARE IN DEGREES</text>
</g>
</svg>
